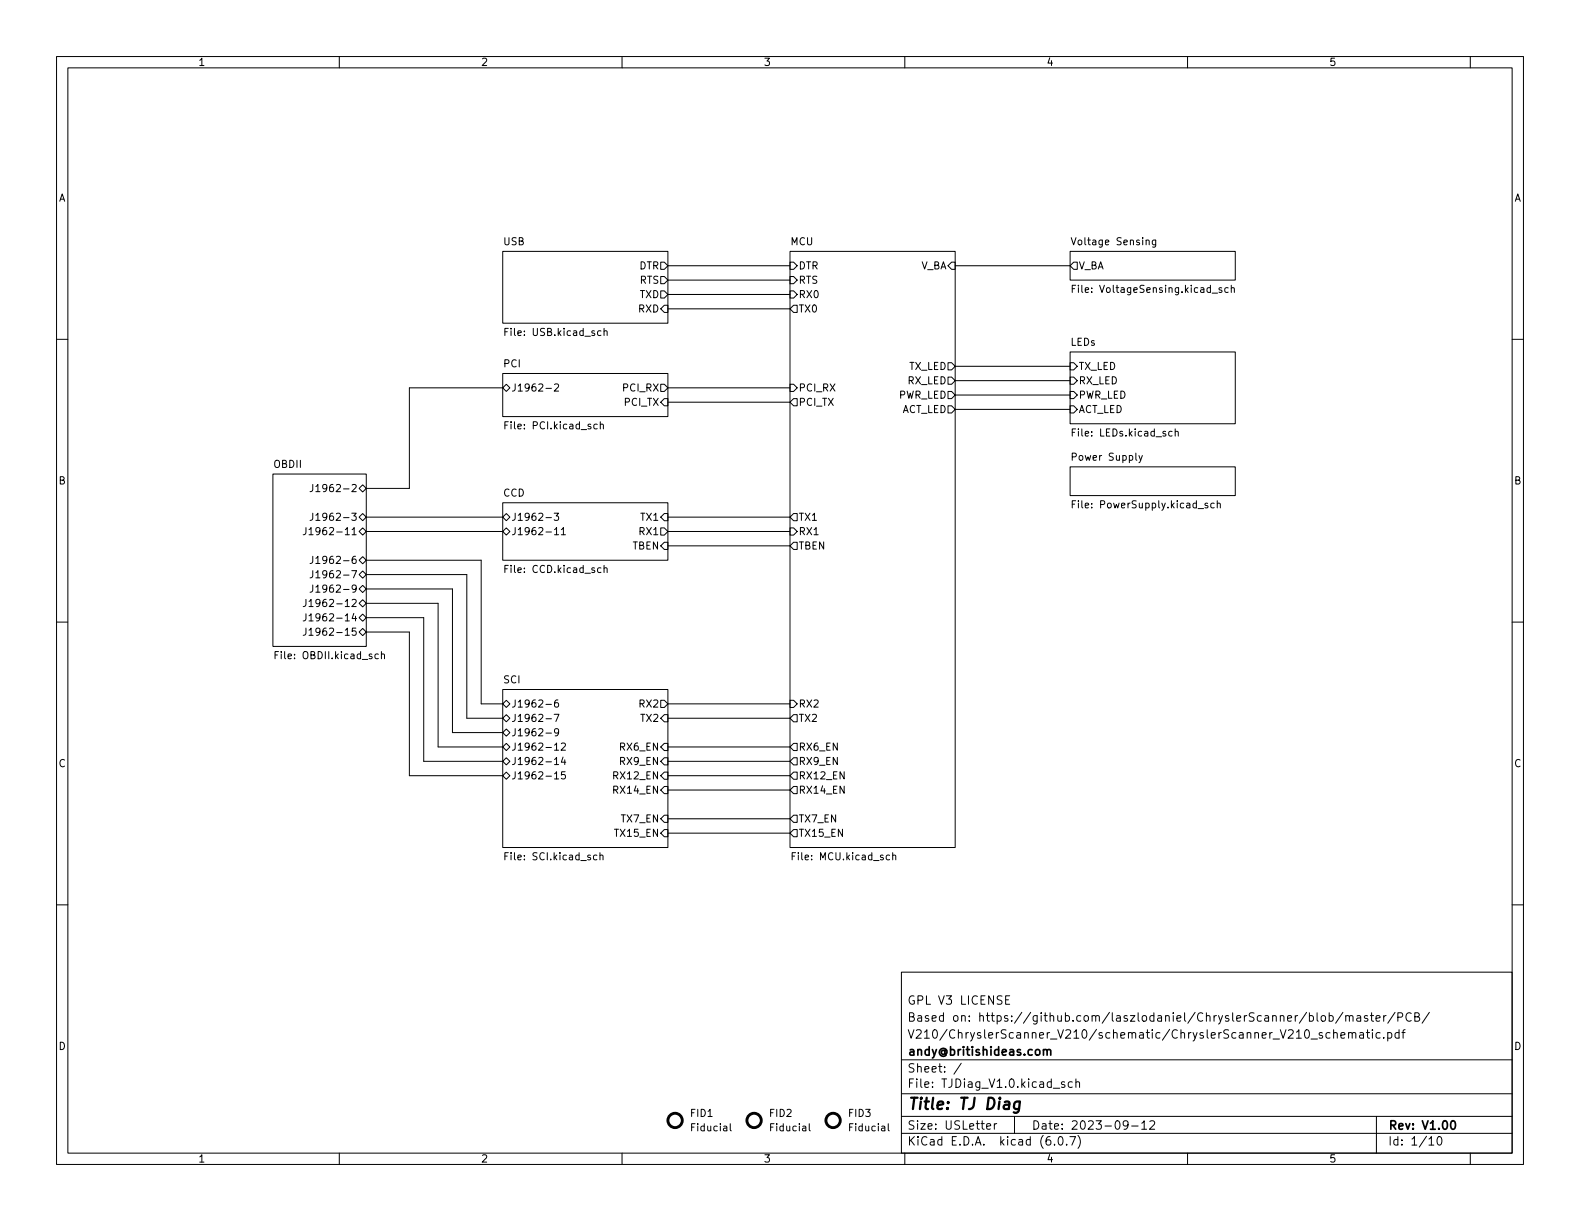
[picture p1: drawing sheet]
<svg xmlns="http://www.w3.org/2000/svg" width="279mm" height="216mm" viewBox="0 0 279 216" stroke-linecap="round" stroke-linejoin="round" font-family="sans-serif">
<g fill="none" stroke="#000" stroke-width=".18">
<path d="M10 10h259.4v195.9h-259.4zM12 12h255.4v191.9h-255.4zM60 10v2M110 10v2M160 10v2M210 10v2M260 10v2M10 60h2M88.9 44.5h29.2v12.7h-29.2zM89.3 58.7h.4M89.9 58.1h-.6v1.2M106.3 58.5h-.4l-.2 .2 .1 .6h.5"/>
<path d="M106.8 58.6l.2-.1h.3l.1 .8M106.8 58.1v1.2M116.8 51.4h.7l.6 .7-.6 .6h-.7zM116.8 48.9h.7l.6 .6-.6 .7h-.7zM116.8 46.4h.7l.6 .6-.6 .6h-.7zM117.5 54h.6v1.2h-.6l-.7-.6zM118.1 47h21.6M118.1 52.1h21.6M118.1 54.6h21.6M118.1 49.5h21.6M139.7 44.5h29.2v105.4h-29.2zM139.7 46.4h.6l.7 .6-.7 .6h-.6z"/>
<path d="M139.7 48.9h.6l.7 .6-.7 .7h-.6zM139.7 51.4h.6l.7 .7-.7 .6h-.6zM140.3 54h.7v1.2h-.7l-.6-.6zM168.3 46.4h.6v1.2h-.6l-.7-.6zM168.9 47h20.3M189.2 44.5h29.2v5h-29.2zM189.2 47l.7-.6h.6v1.2h-.6zM189.4 42l.5 1.3 .4-1.3M189.6 51h.4M190.2 50.4h-.6v1.3M204.4 42.4v1.1l-.3 .2h-.3M204.4 42.5l-.4-.1-.2 .3 .1 .5h.5"/>
<path d="M216 50.9h-.3l-.1 .1v.2l.4 .1v.4h-.4M217.2 50.9h-.4l-.2 .2 .1 .6h.5M217.7 51l.2-.1h.3l.1 .8M217.7 50.4v1.3M267.4 60h2M88.9 66h29.2v7.7h-29.2zM88.9 68.6l.6-.7 .7 .7-.7 .6zM88.9 68.6h-16.5v17.8h-7.6M89.3 75.2h.4M89.9 74.6h-.6v1.2M96.5 68.7h1M98.1 68l.4-.1 .3 .3-.8 1h.8"/>
<path d="M105.6 75.1l-.4-.1-.2 .2 .1 .6h.5M106.2 75.1l.1-.1 .3 .1 .1 .7M106.2 74.6v1.2M116.8 67.9h.7l.6 .7-.6 .6h-.7zM117.5 70.5h.6v1.3h-.6l-.7-.7zM118.1 68.6h21.6M118.1 71.1h21.6M139.7 67.9h.6l.7 .7-.7 .6h-.6zM140.3 70.5h.7v1.3h-.7l-.6-.7zM167.6 71.8h.7l.6 .6-.6 .6h-.7zM167.6 69.2h.7l.6 .7-.6 .6h-.7zM167.6 66.7h.7l.6 .6-.6 .6h-.7z"/>
<path d="M167.6 64.1h.7l.6 .7-.6 .6h-.7zM168.9 64.8h20.3M168.9 67.3h20.3M168.9 72.4h20.3M168.9 69.9h20.3M189.2 62.2h29.2v12.7h-29.2zM189.2 69.2h.7l.6 .7-.6 .6h-.7zM189.2 71.8h.7l.6 .6-.6 .6h-.7zM189.2 64.1h.7l.6 .7-.6 .6h-.7zM189.2 66.7h.7l.6 .6-.6 .6h-.7zM189.6 76.4h.4M190.2 75.8h-.6v1.3"/>
<path d="M207.3 76.3h-.4l-.2 .2 .1 .6h.5M207.8 76.4l.2-.1h.3l.1 .8M207.8 75.8v1.3M48.3 83.8h16.5v30.5h-16.5zM54.1 93.3v.9a.41 .41 0 0 1-.5 .4M54.6 93.6l.4-.3v1.3M54.6 94.6h.8M55.3 98.4v.9a.41 .41 0 0 1-.5 .3M55.3 85.7v.9a.41 .41 0 0 1-.5 .3M55.3 90.7v1a.41 .41 0 0 1-.5 .3M55.9 98.7l.3-.3v1.2M55.9 86l.3-.3v1.2"/>
<path d="M55.9 91.1l.3-.4v1.3M55.9 99.6h.7M55.9 86.9h.7M55.9 92h.7M63.5 99.1l.6-.7 .7 .7-.7 .6zM63.5 86.4l.6-.7 .7 .7-.7 .6zM63.5 91.4l.6-.6 .7 .6-.7 .7zM63.5 94l.6-.7 .7 .7-.7 .6zM64.8 99.1h20.3v25.4h3.8M64.8 91.4h24.1M64.8 94h24.1M88.9 88.9h29.2v10.2h-29.2z"/>
<path d="M88.9 94l.6-.7 .7 .7-.7 .6zM88.9 91.4l.6-.6 .7 .6-.7 .7zM89.9 100h-.6v1.2M96.5 91.5h1M98 90.7h.8l-.4 .5 .3 .1v.6l-.2 .1-.5-.1M98.1 93.6l.3-.3v1.3M98.1 94.6h.7M99.3 93.6l.3-.3v1.3M99.3 94.6h.7M106.8 100v1.2M116.8 93.3h.7l.6 .7-.6 .6h-.7zM117.5 90.8h.6v1.3h-.6l-.7-.7z"/>
<path d="M117.5 95.9h.6v1.3h-.6l-.7-.7zM118.1 91.4h21.6M118.1 94h21.6M118.1 96.5h21.6M139.7 93.3h.6l.7 .7-.7 .6h-.6zM140.3 95.9h.7v1.3h-.7l-.6-.7zM140.3 90.8h.7v1.3h-.7l-.6-.7zM189.2 82.6h29.2v5h-29.2zM189.6 89.1h.4M190.2 88.5h-.6v1.3M201.4 80.5l.3 .9M202 80.5l-.4 1.2-.2 .1"/>
<path d="M214.7 89h-.4l-.2 .2 .1 .6h.5M215.3 89.1l.1-.1h.3l.1 .8M215.3 88.5v1.3M10 110h2M48.6 115.8h.5M49.2 115.2h-.6v1.3M54.1 108.5v.9a.41 .41 0 0 1-.5 .4M54.1 106v.9a.41 .41 0 0 1-.5 .4M54.1 111.1v.9a.41 .41 0 0 1-.5 .3M54.6 108.9l.4-.4v1.3M54.6 106.3l.4-.3v1.3M54.6 111.4l.4-.3v1.2"/>
<path d="M54.6 109.8h.8M54.6 107.3h.8M54.6 112.3h.8M55.3 103.4v1a.41 .41 0 0 1-.5 .3M55.3 100.9v.9a.41 .41 0 0 1-.5 .4M55.9 103.8l.3-.4v1.3M55.9 101.3l.3-.4v1.3M55.9 104.7h.7M55.9 102.2h.7M63.5 109.2l.6-.6 .7 .6-.7 .7zM63.5 106.7l.6-.7 .7 .7-.7 .6zM63.5 111.8l.6-.7 .7 .7-.7 .6z"/>
<path d="M63.5 101.6l.6-.6 .7 .6-.7 .6zM64.1 103.5l.7 .6-.7 .7-.6-.7zM64.8 104.1h15.2v25.4h8.9M64.8 111.8h7.6v25.4h16.5M64.8 106.7h12.7v25.4h11.4M64.8 109.2h10.1v25.4h14M64.8 101.6h17.7v25.4h6.4M66.9 115.7l-.4-.1-.2 .3 .1 .5h.5M67.4 115.8l.2-.2 .3 .1 .1 .8M67.4 115.2v1.3M89.3 100.6h.4M106.8 100.5l.2-.1 .3 .1 .1 .7"/>
<path d="M267.4 110h2M88.9 121.9h29.2v28h-29.2zM88.9 127l.6-.6 .7 .6-.7 .6zM88.9 134.6l.6-.6 .7 .6-.7 .7zM88.9 129.5l.6-.6 .7 .6-.7 .7zM88.9 132.1l.6-.7 .7 .7-.7 .6zM88.9 124.5l.6-.7 .7 .7-.7 .6zM89.5 136.5l.7 .7-.7 .6-.6-.6zM96.5 127.1h1M96.5 129.6h1M96.5 124.6h1M98 126.3h.8l-.5 1.3"/>
<path d="M98.1 136.8l.3-.3v1.2M98.1 134.3l.3-.4v1.3M98.1 131.7l.3-.3v1.3M98.1 137.7h.7M98.1 135.2h.7M98.1 132.7h.7M98.7 123.8h-.4a.86 .86 0 0 0 0 1.2l.4-.1 .1-.4-.3-.3h-.2l-.2 .3M98.8 129.4l-.3 .2h-.2l-.2-.2 .1-.5 .3-.1 .2 .2a.84 .84 0 0 1-.3 1.1h-.2M99.3 131.5l.5-.1 .2 .3-.8 1h.8M99.6 133.9l-.3 .9h.8M99.9 134.3v.9M99.9 136.5h-.6v.6l.1-.2 .5 .1 .1 .2-.1 .4-.1 .1-.5-.1"/>
<path d="M116.8 123.8h.7l.6 .7-.6 .6h-.7zM117.5 126.4h.6v1.2h-.6l-.7-.6zM117.5 134h.6v1.3h-.6l-.7-.7zM117.5 139.1h.6v1.2h-.6l-.7-.6zM117.5 131.4h.6v1.3h-.6l-.7-.6zM117.5 136.5h.6v1.3h-.6l-.7-.6zM118.1 137.2h21.6M118.1 132.1h21.6M118.1 134.6h21.6M118.1 127h21.6M118.1 124.5h21.6M118.1 139.7h21.6"/>
<path d="M139.7 123.8h.6l.7 .7-.7 .6h-.6zM140.3 126.4h.7v1.2h-.7l-.6-.6zM140.3 134h.7v1.3h-.7l-.6-.7zM140.3 131.4h.7v1.3h-.7l-.6-.6zM140.3 136.5h.7v1.3h-.7l-.6-.6zM140.3 139.1h.7v1.2h-.7l-.6-.6zM10 160h2M89.3 151.4h.4M89.9 150.8h-.6v1.2M105.5 151.3l-.3-.1-.3 .2 .2 .6h.4M106.1 151.3l.2-.1 .3 .1v.7M106.1 150.8v1.2"/>
<path d="M117.5 144.1h.6v1.3h-.6l-.7-.6zM117.5 146.7h.6v1.3h-.6l-.7-.7zM118.1 144.8h21.6M118.1 147.3h21.6M140.1 151.4h.4M140.3 144.1h.7v1.3h-.7l-.6-.6zM140.3 146.7h.7v1.3h-.7l-.6-.7zM140.7 150.8h-.6v1.2M157.9 151.3l.1-.1 .3 .1 .1 .7M157.9 150.8v1.2M267.4 160h2M159.4 171.9h108v32h-108z"/>
<path d="M177.8 176.8h.5M178.5 176.1h-.7v1.5h.7M231.5 179.6h.5l.3 .3v.4l-.2 .2h-.6M232.9 179.1v1.3l.2 .2M233.8 179.6h.3l.3 .3v.4l-.3 .3-.3-.1-.2-.2v-.4zM235 179.6h.5l.3 .3v.4l-.2 .2h-.6M235 179.1v1.5M237.5 179l-1.3 1.9M238 179.7l.2-.1h.3l.1 1M238 179.6v1M238.6 179.8l.2-.2h.4l.1 1M240 179.6h.5l.1 1"/>
<path d="M240.6 179.9l-.5 .1a.29 .29 0 0 0-.2 .3 .29 .29 0 0 0 .2 .3l.5-.1M241.8 179.6h-.3l-.2 .2v.2l.5 .2v.3h-.5M242.3 179.6h.6M242.5 179.1v1.3l.4 .2M244.7 179.6v1M245.1 179.6h-.3l-.1 .3M246.7 179l-1.3 1.9M247.2 179.9l.7-.1 .1-.2v-.4l-.2-.1h-.6v1.5M249.5 179.2a.6 .6 0 0 0-.7 0 .6 .6 0 0 0-.2 .7 .56 .56 0 0 0 .3 .6 .56 .56 0 0 0 .6-.1M250.2 179.8l.6-.1 .2-.2-.2-.3-.6-.1v1.5h.6l.2-.3a.39 .39 0 0 0-.3-.5M252.8 179l-1.3 1.9M129.1 198.7v1.1l.2 .2"/>
<path d="M143.1 198.7v1.1l.2 .2M157.1 198.7v1.1l.2 .2M159.4 197.4h108M159.4 193.4h108M159.4 187.4h108M170 188l-1.3 1.9M174.5 199.2l.7-.2-.1-.3h-.4l-.2 .2v.7h.6M175.8 198.7v1M176.3 198.7h-.3l-.2 .3M179.4 197.4v3M188.3 191.4l-.4-.1-.2 .2 .1 .2 .5 .2v.3h-.6M189.6 191.4l-.4-.1-.3 .3v.4l.1 .2h.6"/>
<path d="M190.3 191.4l.2-.1 .3 .1 .1 .9M190.3 190.8v1.5M199.5 198.8l-.3 .3h-.3l-.3-.3 .2-.6h.4l.2 .1a.99 .99 0 0 1-.4 1.4h-.2M200.1 199.1h1.2M201.9 198.6l.4-.4v1.5M201.9 199.7h.9M203.3 198.3l.6-.1 .2 .1 .1 .3-.9 1.1h.9M235.2 182.6h-.4l-.3 .3v.4l.1 .2h.6M235.8 182.7l.2-.1h.4l.1 1M235.8 182.1v1.5M237.1 183.1l.7-.2v-.3h-.5l-.2 .2 .1 .7h.6M238.5 182.7l.2-.1h.3l.1 1"/>
<path d="M238.5 182.6v1M239.1 182.8l.2-.2h.4l.1 1M240.5 182.6h.5l.1 1M241.1 182.9l-.5 .1a.29 .29 0 0 0-.2 .3 .29 .29 0 0 0 .2 .3l.5-.1M241.6 182.6h.6M241.8 182.1v1.3l.4 .2M242.7 182.1v.1M242.7 182.6v1M243.3 180.1l.7-.2v-.3h-.5l-.2 .2 .1 .7h.6M243.4 197.4v6.5M244 182.6h-.4l-.3 .3v.4l.2 .2h.5M244.7 183.4v.2"/>
<path d="M245.4 182.6h.4l.3 .3v.4l-.1 .2h-.6M245.4 182.6v1.5M247.4 182.6h-.4l-.3 .3v.4l.1 .2h.6M247.4 182.1v1.5M247.9 182.6h.6M248.5 182.1l-.4 .2v1.3M60 203.9v2M110 203.9v2M159.4 200.4h108M160 203.9v2M186.5 202.3v.2M187.3 201h.2a.81 .81 0 0 1 .6 .6 .81 .81 0 0 1-.3 .8l-.2 .1a.81 .81 0 0 1-.6-.6 .81 .81 0 0 1 .3-.9z"/>
<path d="M188.6 202.3v.2M189.2 201h1l-.7 1.5M190.6 200.8a1.72 1.72 0 0 1 0 2.2M210 203.9v2M252.7 201.4l.4-.4v1.5M252.7 202.5h.8M254.3 201h.2a.81 .81 0 0 1 .6 .6 .81 .81 0 0 1-.3 .8l-.2 .1a.81 .81 0 0 1-.6-.6 .81 .81 0 0 1 .3-.9zM260 203.9v2"/>
</g>
<path d="M184.5 185.7l.2-.1 .4 .1 .1 .9M185.2 185.8l.2-.2 .3 .1 .1 .9M256.7 198.2h.2a.81 .81 0 0 1 .6 .6 .81 .81 0 0 1-.3 .8l-.2 .1a.82 .82 0 0 1-.6-.6 .82 .82 0 0 1 .3-.9z" fill="none" stroke="#000" stroke-width=".3"/>
<path d="M180.4 194.9a.66 .66 0 0 0-1 .3l-.1 .5 .1 .3 .2 .1 .6-.1M180.4 194.8l-.2 1.6a.6 .6 0 0 1-.9 .3" fill="none" stroke="#000" stroke-width=".4"/>
<g fill="none" stroke="#000" stroke-width=".51">
<circle cx="119.4" cy="198.1" r="1.27"/>
<circle cx="133.3" cy="198.1" r="1.27"/>
<circle cx="147.3" cy="198.1" r="1.27"/>
</g>
<text font-size="2.8" x="160.4" y="196.2">Title: TJ Diag</text>
<g font-size="2.1">
<text x="160.4" y="177.6">GPL V3 LICENSE</text>
<text x="160.4" y="183.6">V210/ChryslerScanner_V210/schematic/ChryslerScanner_V210_schematic.pdf</text>
<text x="160.4" y="180.6">Based on: https://github.com/laszlodaniel/ChryslerScanner/blob/master/PCB/</text>
<text x="160.4" y="189.7">Sheet: /</text>
<text x="160.4" y="186.7">andy@britishideas.com</text>
<text x="160.4" y="192.4">File: TJDiag_V1.0.kicad_sch</text>
<text x="160.4" y="202.5">KiCad E.D.A. kicad (6.0.7)</text>
<text x="160.4" y="199.7">Size: USLetter</text>
<text x="182.4" y="199.7">Date: 2023-09-12</text>
<text x="245.4" y="199.7">Rev: V1.00</text>
<text x="245.4" y="202.5">Id: 1/10</text>
</g>
<g font-size="1.8">
<text x="35" y="11.6">1</text>
<text x="85" y="11.6">2</text>
<text x="135" y="11.6">3</text>
<text x="185" y="11.6">4</text>
<text x="235" y="11.6">5</text>
<text x="10.3" y="35.6">A</text>
<text x="267.7" y="35.6">A</text>
<text x="89" y="43.4">USB</text>
<text x="113" y="47.6">DTR</text>
<text x="139.8" y="43.4">MCU</text>
<text x="141.2" y="47.6">DTR</text>
<text x="162.7" y="47.6">V_BA</text>
<text x="190.1" y="43.4">Voltage Sensing</text>
<text x="190.7" y="47.6">V_BA</text>
<text x="113.1" y="52.7">TXD</text>
<text x="113.1" y="50.2">RTS</text>
<text x="141.2" y="50.2">RTS</text>
<text x="141.2" y="52.7">RX0</text>
<text x="190.7" y="51.8">File: VoltageSensing.kicad_sch</text>
<text x="89.9" y="59.4">File: USB.kicad_sch</text>
<text x="112.9" y="55.2">RXD</text>
<text x="141.2" y="55.2">TX0</text>
<text x="89.1" y="64.9">PCI</text>
<text x="160.7" y="65.4">TX_LED</text>
<text x="189.3" y="61.1">LEDs</text>
<text x="190.7" y="65.4">TX_LED</text>
<text x="90.4" y="69.2">J1962-2</text>
<text x="110.3" y="69.2">PCI_RX</text>
<text x="110.5" y="71.8">PCI_TX</text>
<text x="141.2" y="69.2">PCI_RX</text>
<text x="141.2" y="71.8">PCI_TX</text>
<text x="158.8" y="70.5">PWR_LED</text>
<text x="160.5" y="67.9">RX_LED</text>
<text x="190.7" y="70.5">PWR_LED</text>
<text x="190.7" y="67.9">RX_LED</text>
<text x="89.9" y="75.9">File: PCI.kicad_sch</text>
<text x="159.3" y="73">ACT_LED</text>
<text x="190.1" y="77.2">File: LEDs.kicad_sch</text>
<text x="190.7" y="73">ACT_LED</text>
<text x="48.4" y="82.7">OBDII</text>
<text x="189.9" y="81.5">Power Supply</text>
<text x="10.3" y="85.7">B</text>
<text x="56.8" y="87">J1962-2</text>
<text x="89" y="87.8">CCD</text>
<text x="190.5" y="89.9">File: PowerSupply.kicad_sch</text>
<text x="267.7" y="85.7">B</text>
<text x="55.8" y="94.6">J1962-11</text>
<text x="56.8" y="92.1">J1962-3</text>
<text x="90.4" y="94.6">J1962-11</text>
<text x="90.4" y="92.1">J1962-3</text>
<text x="113.2" y="94.6">RX1</text>
<text x="113.4" y="92.1">TX1</text>
<text x="141.2" y="92.1">TX1</text>
<text x="141.2" y="94.6">RX1</text>
<text x="56.8" y="99.7">J1962-6</text>
<text x="89.8" y="101.3">File: CCD.kicad_sch</text>
<text x="111.8" y="97.2">TBEN</text>
<text x="141.2" y="97.2">TBEN</text>
<text x="55.8" y="107.3">J1962-12</text>
<text x="56.8" y="104.8">J1962-9</text>
<text x="56.8" y="102.2">J1962-7</text>
<text x="55.8" y="109.9">J1962-14</text>
<text x="55.8" y="112.4">J1962-15</text>
<text x="49.3" y="116.5">File: OBDII.kicad_sch</text>
<text x="89" y="120.8">SCI</text>
<text x="90.4" y="125.1">J1962-6</text>
<text x="113.2" y="125.1">RX2</text>
<text x="141.2" y="125.1">RX2</text>
<text x="90.4" y="127.6">J1962-7</text>
<text x="90.4" y="130.2">J1962-9</text>
<text x="113.4" y="127.6">TX2</text>
<text x="141.2" y="127.6">TX2</text>
<text x="10.3" y="135.6">C</text>
<text x="90.4" y="137.8">J1962-15</text>
<text x="90.4" y="135.3">J1962-14</text>
<text x="90.4" y="132.7">J1962-12</text>
<text x="108.8" y="137.8">RX12_EN</text>
<text x="109.8" y="135.3">RX9_EN</text>
<text x="109.8" y="132.7">RX6_EN</text>
<text x="141.2" y="135.3">RX9_EN</text>
<text x="141.2" y="132.7">RX6_EN</text>
<text x="141.2" y="137.8">RX12_EN</text>
<text x="267.7" y="135.6">C</text>
<text x="108.8" y="140.3">RX14_EN</text>
<text x="141.2" y="140.3">RX14_EN</text>
<text x="109" y="148">TX15_EN</text>
<text x="110" y="145.4">TX7_EN</text>
<text x="141.2" y="145.4">TX7_EN</text>
<text x="141.2" y="148">TX15_EN</text>
<text x="89.9" y="152.1">File: SCI.kicad_sch</text>
<text x="140.6" y="152.1">File: MCU.kicad_sch</text>
<text x="10.3" y="185.7">D</text>
<text x="267.7" y="185.7">D</text>
<text x="122.2" y="197.5">FID1</text>
<text x="136.1" y="197.5">FID2</text>
<text x="150.1" y="197.5">FID3</text>
<text x="122.4" y="200">Fiducial</text>
<text x="136.4" y="200">Fiducial</text>
<text x="150.3" y="200">Fiducial</text>
<text x="35" y="205.6">1</text>
<text x="85" y="205.6">2</text>
<text x="135" y="205.6">3</text>
<text x="185" y="205.6">4</text>
<text x="235" y="205.6">5</text>
</g>
</svg>
